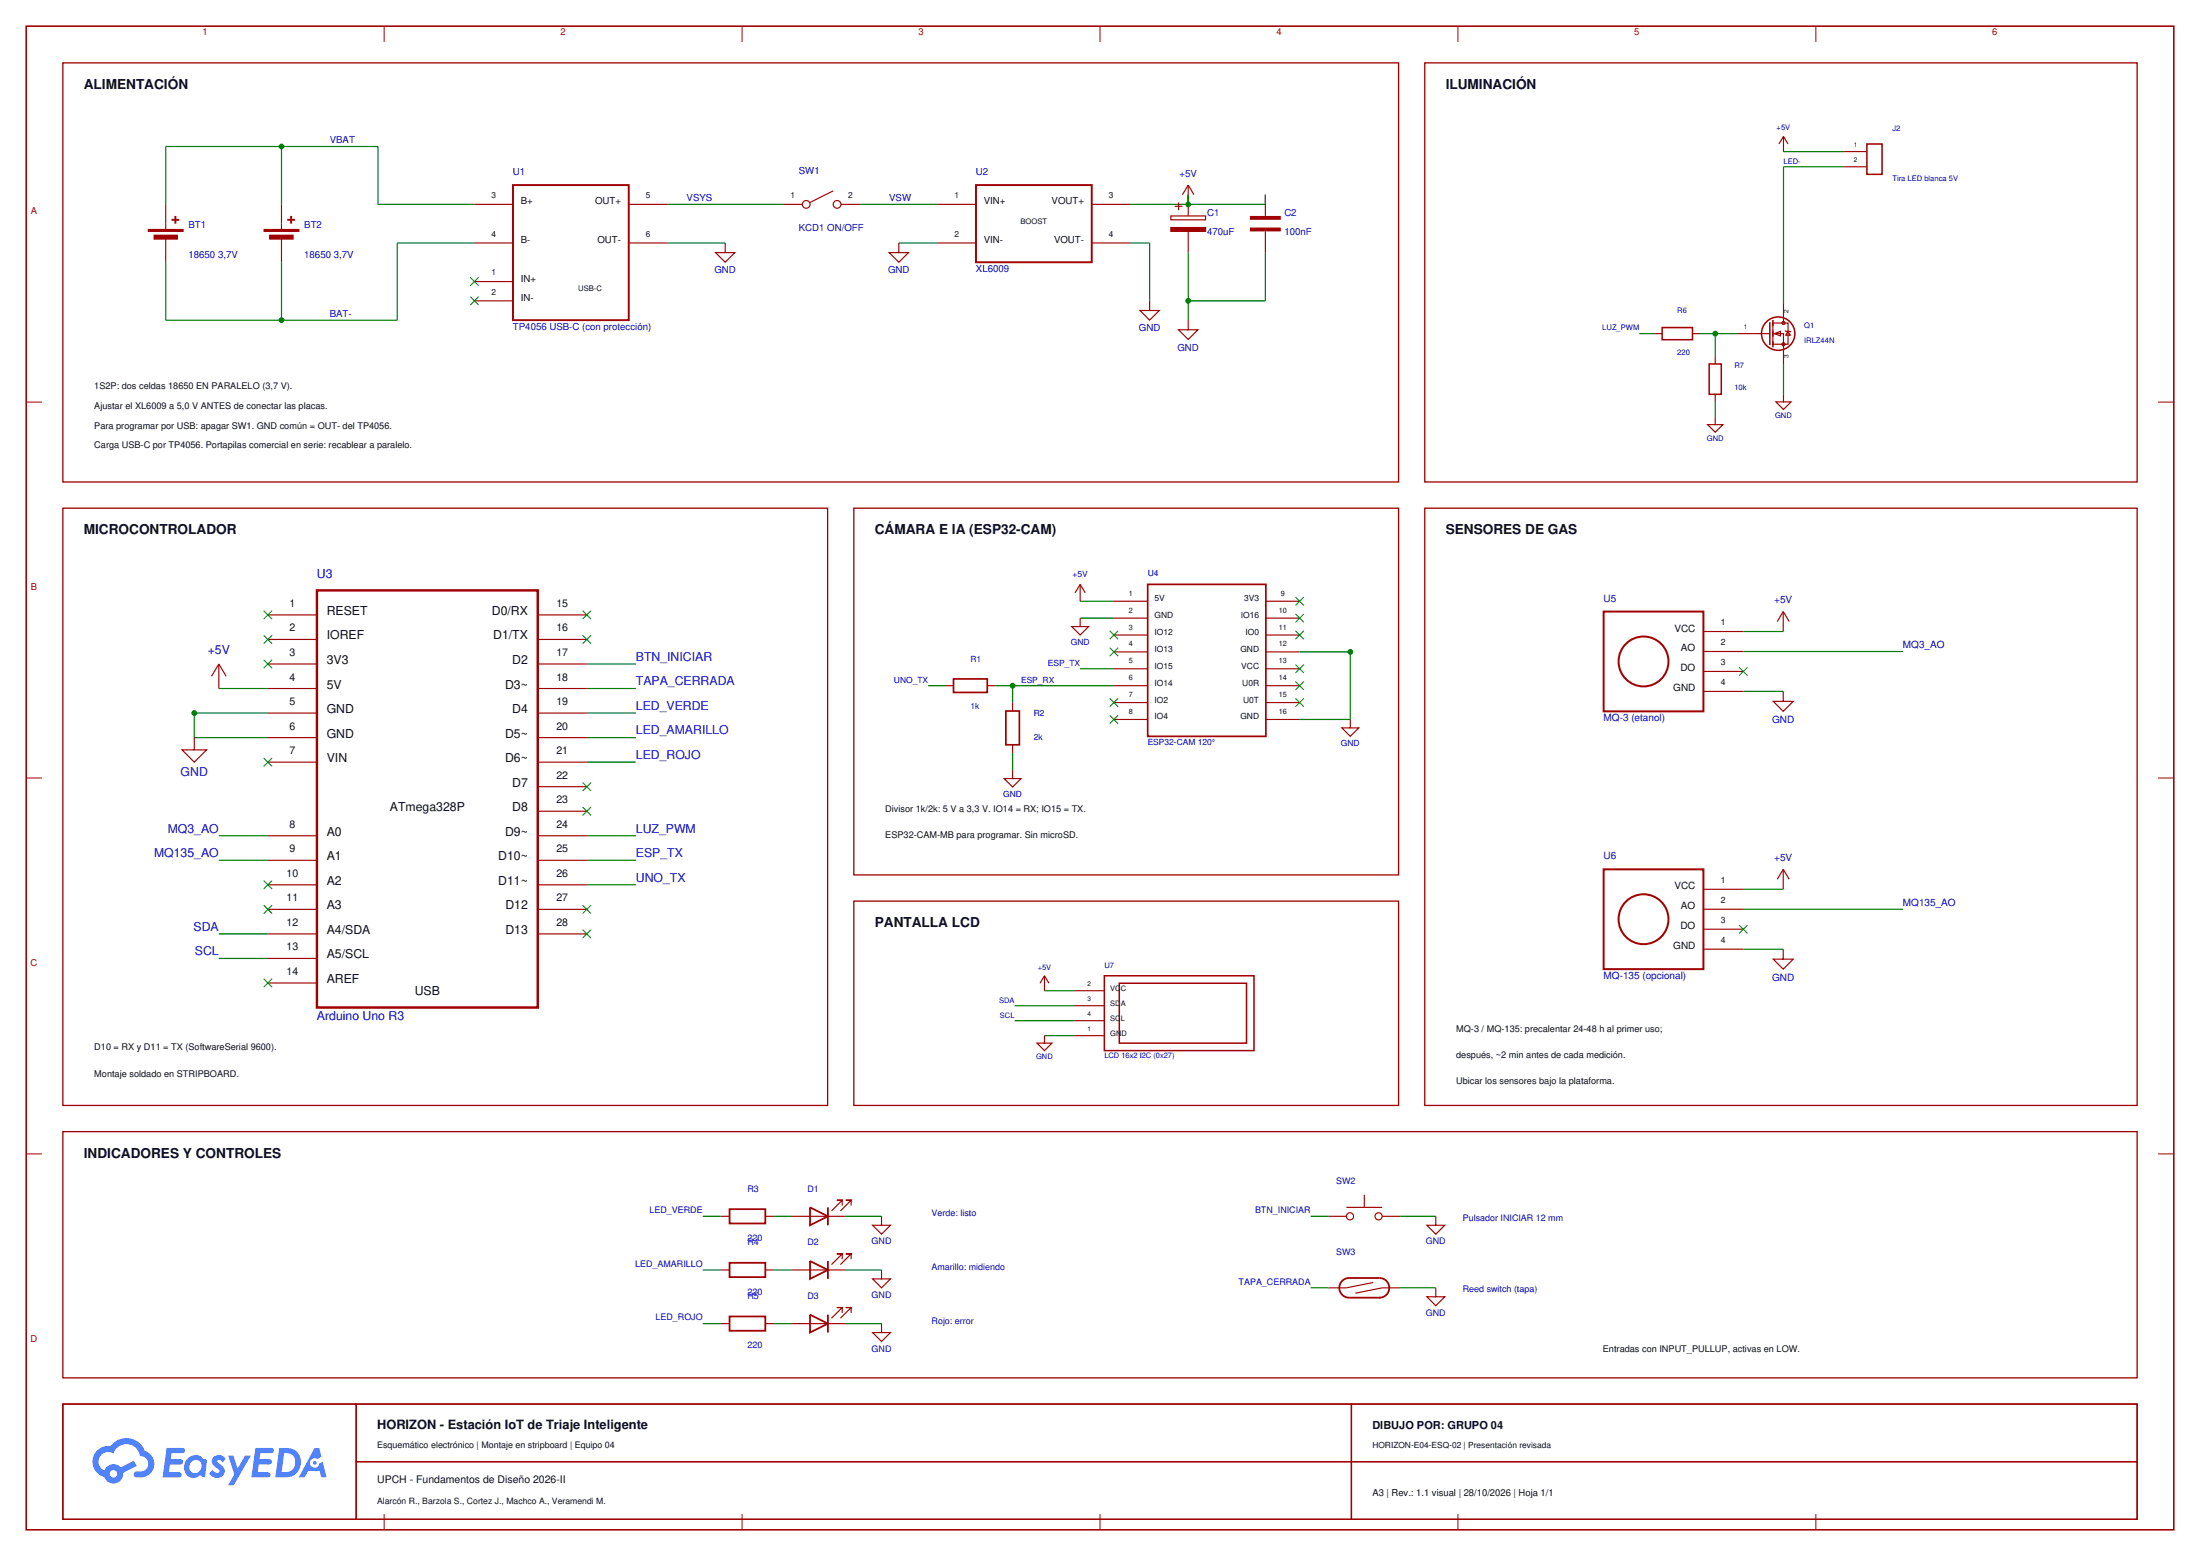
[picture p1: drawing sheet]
<svg xmlns="http://www.w3.org/2000/svg" width="420mm" height="297mm" viewBox="0 0 420 297" stroke-linecap="round" stroke-linejoin="round" font-family="sans-serif">
<g fill="none" stroke="#a00000" stroke-width=".25">
<path d="M12 12h255v80h-255zM272 12h136v80h-136zM12 97h146v114h-146zM163 97h104v70h-104zM272 97h136v114h-136zM163 172h104v39h-104zM12 216h396v47h-396zM12 268h396v22h-396zM12 268h56v22h-56zM68 268h190v11h-190zM68 279h190v11h-190zM258 268h150v11h-150z"/>
<path d="M258 279h150v11h-150z"/>
</g>
<path d="M28.3 44h6.7" fill="none" stroke="#a00000" stroke-width=".37"/>
<path d="M28.3 43.8h6.7v.4h-6.7z" fill="none" stroke="#a00000" stroke-width=".22"/>
<path d="M29.4 44.9h4.4v.7h-4.4z" fill="#a00000"/>
<path d="M31.6 39v3.7zM29.4 44.9h4.4v.7h-4.4zM31.6 45.3v1.1zM31.6 42.7v1.1zM31.6 46.4v3.7zM50.4 43.8h6.7v.4h-6.7z" fill="none" stroke="#a00000" stroke-width=".22"/>
<path d="M32.7 42h1.5zM33.5 41.2v1.5zM50.4 44h6.7" fill="none" stroke="#a00000" stroke-width=".37"/>
<path d="M51.5 44.9h4.4v.7h-4.4z" fill="#a00000"/>
<path d="M53.7 39v3.7zM51.5 44.9h4.4v.7h-4.4zM53.7 45.3v1.1zM53.7 42.7v1.1zM53.7 46.4v3.7z" fill="none" stroke="#a00000" stroke-width=".22"/>
<path d="M54.8 42h1.5zM55.6 41.2v1.5z" fill="none" stroke="#a00000" stroke-width=".37"/>
<path d="M97.9 35.3h22.1v25.8h-22.1z" fill="#fff"/>
<path d="M97.9 35.3h22.1v25.8h-22.1z" fill="none" stroke="#a00000" stroke-width=".37"/>
<path d="M90.6 39h7.3zM120 39h7.4zM90.6 46.4h7.3zM90.6 53.7h7.3zM90.6 57.4h7.3zM120 46.4h7.4z" fill="none" stroke="#a00000" stroke-width=".22"/>
<path d="M31.6 28v11zM31.6 28h22.1zM53.7 28v11z" fill="none" stroke="#008000" stroke-width=".23"/>
<circle cx="53.7" cy="28" r=".45" fill="#008000"/>
<circle cx="53.7" cy="28" r=".45" fill="none" stroke="#008000" stroke-width=".19"/>
<path d="M31.6 50.1v11zM53.7 50.1v11zM31.6 61.1h22.1z" fill="none" stroke="#008000" stroke-width=".23"/>
<circle cx="53.7" cy="61.1" r=".45" fill="#008000"/>
<g fill="none" stroke="#008000" stroke-width=".19">
<path d="M89.8 52.9l1.6 1.6M89.8 56.6l1.6 1.6M91.4 52.9l-1.6 1.6M91.4 56.6l-1.6 1.6"/>
<circle cx="53.7" cy="61.1" r=".45"/>
</g>
<path d="M53.7 28h18.5zM72.2 28v11zM72.2 39h18.4zM127.4 39h22.1zM75.8 46.4v14.7zM75.8 46.4h14.8zM53.7 61.1h22.1z" fill="none" stroke="#008000" stroke-width=".23"/>
<g fill="none" stroke="#a00000" stroke-width=".22">
<path d="M149.5 39h3.7zM159.1 36.4l-4.4 2.2M160.5 39h3.7z"/>
<circle cx="153.9" cy="39" r=".74"/>
<circle cx="159.8" cy="39" r=".74"/>
</g>
<path d="M186.3 35.3h22.1v14.8h-22.1z" fill="#fff"/>
<path d="M186.3 35.3h22.1v14.8h-22.1z" fill="none" stroke="#a00000" stroke-width=".37"/>
<path d="M179 39h7.3zM208.4 39h7.4zM224.3 39.4h1.4zM225 38.6v1.5zM225.7 37.2l1.1-1.9 1.1 1.9M226.8 35.3v3.7zM138.4 46.4v1.8h1.9l-1.9 1.9-1.8-1.9h1.8M171.6 46.4v1.8h1.8l-1.8 1.9-1.8-1.9h1.8M179 46.4h7.3zM208.4 46.4h7.4zM219.5 57.4v1.9h1.8l-1.8 1.8-1.9-1.8h1.9M223.5 41.2h6.7v.8h-6.7z" fill="none" stroke="#a00000" stroke-width=".22"/>
<path d="M164.2 39h14.8zM215.8 39h11zM127.4 46.4h11zM171.6 46.4h7.4zM215.8 46.4h3.7zM219.5 46.4v11z" fill="none" stroke="#008000" stroke-width=".23"/>
<path d="M223.5 43.4h6.7v.8h-6.7z" fill="#a00000"/>
<path d="M226.8 37.2v4zM241.6 37.2v4zM223.5 43.4h6.7v.8h-6.7zM226.8 44.2v4zM241.6 44.2v4z" fill="none" stroke="#a00000" stroke-width=".22"/>
<path d="M238.6 43.8h5.9zM238.6 41.6h5.9z" fill="none" stroke="#a00000" stroke-width=".74" stroke-linecap="butt"/>
<path d="M226.8 37.2v1.8zM226.8 39h14.8zM226.8 39h.1M241.6 37.2v1.8z" fill="none" stroke="#008000" stroke-width=".23"/>
<circle cx="226.8" cy="39" r=".45" fill="#008000"/>
<circle cx="226.8" cy="39" r=".45" fill="none" stroke="#008000" stroke-width=".19"/>
<path d="M226.8 48.2v9.2zM226.8 57.4h14.8zM241.6 48.2v9.2z" fill="none" stroke="#008000" stroke-width=".23"/>
<circle cx="226.8" cy="57.4" r=".45" fill="#008000"/>
<circle cx="226.8" cy="57.4" r=".45" fill="none" stroke="#008000" stroke-width=".19"/>
<path d="M226.8 57.4v3.7z" fill="none" stroke="#008000" stroke-width=".23"/>
<path d="M226.8 61.1v1.9h1.9l-1.9 1.8-1.8-1.8h1.8" fill="none" stroke="#a00000" stroke-width=".22"/>
<path d="M60.5 112.7h42.2v79.6h-42.2z" fill="#fff"/>
<path d="M60.5 112.7h42.2v79.6h-42.2z" fill="none" stroke="#a00000" stroke-width=".47"/>
<g fill="none" stroke="#a00000" stroke-width=".22">
<path d="M51.1 117.4h9.4zM102.7 117.4h9.3zM40.4 129.1l1.4-2.4 1.4 2.4M41.8 126.7v4.7zM51.1 122.1h9.4zM51.1 126.7h9.4zM51.1 131.4h9.4zM51.1 136.1h9.4zM102.7 122.1h9.3zM102.7 126.7h9.3zM102.7 131.4h9.3zM102.7 136.1h9.3z"/>
<path d="M51.1 140.8h9.4zM51.1 145.5h9.4zM51.1 159.5h9.4zM102.7 140.8h9.3zM102.7 145.5h9.3zM102.7 150.2h9.3zM102.7 154.8h9.3zM102.7 159.5h9.3zM51.1 164.2h9.4zM51.1 168.9h9.4zM51.1 173.6h9.4zM51.1 178.3h9.4z"/>
<path d="M102.7 164.2h9.3zM102.7 168.9h9.3zM102.7 173.6h9.3zM102.7 178.3h9.3zM51.1 182.9h9.4zM51.1 187.6h9.4z"/>
</g>
<path d="M37.1 136.1h14zM37.1 136.1v4.7zM41.8 131.4h9.3zM37.1 140.8h14z" fill="none" stroke="#008000" stroke-width=".23"/>
<circle cx="37.1" cy="136.1" r=".45" fill="#008000"/>
<g fill="none" stroke="#008000" stroke-width=".19">
<path d="M50.3 116.6l1.6 1.6M51.9 116.6l-1.6 1.6M111.2 116.6l1.6 1.6M112.8 116.6l-1.6 1.6M50.3 121.3l1.6 1.6M50.3 125.9l1.6 1.6M51.9 121.3l-1.6 1.6M51.9 125.9l-1.6 1.6M111.2 121.3l1.6 1.6M112.8 121.3l-1.6 1.6M50.3 144.7l1.6 1.6M51.9 144.7l-1.6 1.6"/>
<path d="M111.2 149.4l1.6 1.6M111.2 154l1.6 1.6M112.8 149.4l-1.6 1.6M112.8 154l-1.6 1.6M50.3 168.1l1.6 1.6M50.3 172.8l1.6 1.6M51.9 168.1l-1.6 1.6M51.9 172.8l-1.6 1.6M111.2 172.8l1.6 1.6M111.2 177.5l1.6 1.6M112.8 172.8l-1.6 1.6M112.8 177.5l-1.6 1.6"/>
<path d="M50.3 186.8l1.6 1.6M51.9 186.8l-1.6 1.6"/>
<circle cx="37.1" cy="136.1" r=".45"/>
</g>
<path d="M37.1 140.8v2.3h2.3l-2.3 2.4-2.4-2.4h2.4" fill="none" stroke="#a00000" stroke-width=".22"/>
<path d="M112 126.7h9.4zM112 131.4h9.4zM112 136.1h9.4zM41.8 159.5h9.3zM112 140.8h9.4zM112 145.5h9.4zM112 159.5h9.4zM41.8 164.2h9.3zM41.8 178.3h9.3zM112 164.2h9.4zM112 168.9h9.4zM41.8 182.9h9.3z" fill="none" stroke="#008000" stroke-width=".23"/>
<path d="M219.1 111.5h22.6v29h-22.6z" fill="#fff"/>
<path d="M219.1 111.5h22.6v29h-22.6z" fill="none" stroke="#a00000" stroke-width=".32"/>
<g fill="none" stroke="#a00000" stroke-width=".22">
<path d="M205.2 113.2l1-1.7 1 1.7M206.2 111.5v3.3zM206.2 118v1.6h1.6l-1.6 1.6-1.6-1.6h1.6M212.7 114.8h6.4zM212.7 118h6.4zM241.7 114.8h6.4zM241.7 118h6.4zM212.7 121.2h6.4zM212.7 124.4h6.4zM212.7 127.7h6.4zM212.7 130.9h6.4zM212.7 134.1h6.4z"/>
<path d="M212.7 137.3h6.4zM241.7 121.2h6.4zM241.7 124.4h6.4zM241.7 127.7h6.4zM241.7 130.9h6.4zM241.7 134.1h6.4zM241.7 137.3h6.4z"/>
</g>
<path d="M206.2 114.8h6.5zM206.2 118h6.5zM248.1 124.4h9.7zM248.1 137.3h9.7zM257.8 124.4v12.9z" fill="none" stroke="#008000" stroke-width=".23"/>
<g fill="none" stroke="#008000" stroke-width=".19">
<path d="M247.3 114l1.6 1.6M247.3 117.2l1.6 1.6M248.9 114l-1.6 1.6M248.9 117.2l-1.6 1.6M211.9 120.4l1.6 1.6M211.9 123.6l1.6 1.6M211.9 133.3l1.6 1.6M211.9 136.5l1.6 1.6M213.5 120.4l-1.6 1.6M213.5 123.6l-1.6 1.6M213.5 133.3l-1.6 1.6M213.5 136.5l-1.6 1.6"/>
<path d="M247.3 120.4l1.6 1.6M247.3 126.9l1.6 1.6M247.3 130.1l1.6 1.6M247.3 133.3l1.6 1.6M248.9 120.4l-1.6 1.6M248.9 126.9l-1.6 1.6M248.9 130.1l-1.6 1.6M248.9 133.3l-1.6 1.6"/>
</g>
<circle cx="257.8" cy="124.4" r=".45" fill="#008000"/>
<circle cx="257.8" cy="124.4" r=".45" fill="none" stroke="#008000" stroke-width=".19"/>
<path d="M180.4 130.9h1.6zM188.5 130.9h1.6zM193.3 134.1v1.6zM257.8 137.3v1.6h1.6l-1.6 1.6-1.6-1.6h1.6M193.3 142.2v1.6z" fill="none" stroke="#a00000" stroke-width=".22"/>
<path d="M177.2 130.9h3.2zM190.1 130.9h3.2zM193.3 130.9h19.4zM193.3 130.9v3.2zM206.2 127.7h6.5z" fill="none" stroke="#008000" stroke-width=".23"/>
<path d="M182 129.6h6.5v2.6h-6.5zM192 135.7h2.6v6.5h-2.6z" fill="none" stroke="#a00000" stroke-width=".32"/>
<circle cx="193.3" cy="130.9" r=".45" fill="#008000"/>
<circle cx="193.3" cy="130.9" r=".45" fill="none" stroke="#008000" stroke-width=".19"/>
<path d="M193.3 143.8v3.2z" fill="none" stroke="#008000" stroke-width=".23"/>
<path d="M193.3 147v1.6h1.6l-1.6 1.6-1.6-1.6h1.6" fill="none" stroke="#a00000" stroke-width=".22"/>
<path d="M306.1 116.7h19.1v19.1h-19.1z" fill="#fff"/>
<g fill="none" stroke="#a00000" stroke-width=".38">
<path d="M306.1 116.7h19.1v19.1h-19.1z"/>
<circle cx="313.8" cy="126.3" r="4.8"/>
</g>
<path d="M339.3 118.6l1.1-1.9 1.2 1.9M340.4 116.7v3.8zM325.2 120.5h7.6zM325.2 124.4h7.6zM325.2 128.2h7.6zM325.2 132h7.6zM340.4 132v1.9h1.9l-1.9 1.9-1.9-1.9h1.9" fill="none" stroke="#a00000" stroke-width=".22"/>
<path d="M332.8 120.5h7.6zM332.8 124.4h30.5zM332.8 132h7.6z" fill="none" stroke="#008000" stroke-width=".23"/>
<path d="M332 127.4l1.6 1.6M333.6 127.4l-1.6 1.6" fill="none" stroke="#008000" stroke-width=".19"/>
<path d="M306.1 165.9h19.1v19.1h-19.1z" fill="#fff"/>
<g fill="none" stroke="#a00000" stroke-width=".38">
<path d="M306.1 165.9h19.1v19.1h-19.1z"/>
<circle cx="313.8" cy="175.5" r="4.8"/>
</g>
<path d="M325.2 169.7h7.6zM325.2 173.6h7.6zM325.2 177.4h7.6zM339.3 167.8l1.1-1.9 1.2 1.9M340.4 165.9v3.8zM325.2 181.2h7.6zM340.4 181.2v1.9h1.9l-1.9 1.9-1.9-1.9h1.9" fill="none" stroke="#a00000" stroke-width=".22"/>
<path d="M332.8 169.7h7.6zM332.8 173.6h30.5zM332.8 181.2h7.6z" fill="none" stroke="#008000" stroke-width=".23"/>
<path d="M332 176.6l1.6 1.6M333.6 176.6l-1.6 1.6" fill="none" stroke="#008000" stroke-width=".19"/>
<path d="M210.8 186.3h28.6v14.2h-28.6z" fill="#fff"/>
<g fill="none" stroke="#a00000" stroke-width=".29">
<path d="M317.3 62.5h5.8v2.3h-5.8zM326.3 69.5h2.3v5.8h-2.3zM337.9 61.5v4.4zM338.5 65.1v1.2zM338.5 63.1v1.2zM338.5 61.1v1.1zM210.8 186.3h28.6v14.2h-28.6zM213.7 187.7h24.3v11.4h-24.3z"/>
<circle cx="339.5" cy="63.7" r="3.2"/>
</g>
<g fill="none" stroke="#a00000" stroke-width=".22">
<path d="M340.5 57.9v2.9zM315.9 63.7h1.4zM323.1 63.7h1.5zM327.5 68v1.5zM327.5 75.3v1.4zM331.8 63.7h2.9zM334.7 63.7h3.2zM338.5 61.7h2.9v4h-2.9zM338.5 63.7h2v2.9M338.7 63.7l1.2-.5v.9zM340.5 60.8v.9zM340.5 66.6v2.9z"/>
<path d="M340.8 63.1l.1 .1h.9l.1 .2M341.4 63.2l.4 .8h-.9zM198.5 187.7l.9-1.4 .9 1.4M199.4 186.3v2.8zM199.4 197.7v1.4h1.4l-1.4 1.4-1.4-1.4h1.4M205.1 189.1h5.7zM205.1 192h5.7zM205.1 194.8h5.7zM205.1 197.7h5.7zM137.6 232.2h1.7zM146.1 232.2h1.7zM151.2 232.2h3.4z"/>
<path d="M154.6 232.2h3.5zM158.1 232.2h3.4zM160.8 230.1v-1h-1h1l-2.1 2M162.5 230.1v-1h-1h1l-2.1 2M168.3 232.2v1.7h1.7l-1.7 1.7-1.7-1.7h1.7M253.6 232.2h3.4zM257 230.5h6.9zM260.5 228.1v2.4zM263.9 232.2h3.4zM274.1 232.2v1.7h1.7l-1.7 1.7-1.7-1.7h1.7M137.6 242.4h1.7zM137.6 252.6h1.7z"/>
<path d="M146.1 242.4h1.7zM146.1 252.6h1.7zM151.2 242.4h3.4zM151.2 252.6h3.4zM154.6 242.4h3.5zM154.6 252.6h3.5zM158.1 242.4h3.4zM158.1 252.6h3.4zM160.8 240.4v-1.1h-1h1l-2.1 2.1M160.8 250.6v-1h-1h1l-2.1 2M162.5 240.4v-1.1h-1h1l-2.1 2.1M162.5 250.6v-1h-1h1l-2.1 2"/>
<path d="M168.3 242.4v1.7h1.7l-1.7 1.7-1.7-1.7h1.7M168.3 252.6v1.7h1.7l-1.7 1.8-1.7-1.8h1.7M253.6 245.8h3.4zM262.2 244.8l-5.2 1M263.9 245.8h3.4zM263.9 245.8l-5.2 1M274.1 245.8v1.7h1.7l-1.7 1.7-1.7-1.7h1.7"/>
<circle cx="340.5" cy="61.7" r=".29"/>
<circle cx="340.5" cy="65.7" r=".29"/>
<circle cx="257.7" cy="232.2" r=".68"/>
<circle cx="263.2" cy="232.2" r=".68"/>
</g>
<g fill="none" stroke="#008000" stroke-width=".23">
<path d="M313 63.7h2.9zM324.6 63.7h2.9zM327.5 63.7h4.3zM327.5 63.7v4.3zM193.7 192h11.4zM193.7 194.8h11.4zM199.4 189.1h5.7zM199.4 197.7h5.7zM134.2 232.2h3.4zM147.8 232.2h3.4zM161.5 232.2h6.8zM250.2 232.2h3.4z"/>
<path d="M267.3 232.2h6.8zM134.2 242.4h3.4zM134.2 252.6h3.4zM147.8 242.4h3.4zM147.8 252.6h3.4zM161.5 242.4h6.8zM161.5 252.6h6.8zM250.2 245.8h3.4zM267.3 245.8h6.8z"/>
</g>
<g fill="none" stroke="#a00000" stroke-width=".34">
<path d="M139.3 230.8h6.8v2.7h-6.8zM154.6 230.5l3.5 1.7-3.5 1.7zM158.1 230.5v3.4zM139.3 241h6.8v2.8h-6.8zM139.3 251.3h6.8v2.7h-6.8zM154.6 240.7l3.5 1.7-3.5 1.7zM154.6 250.9l3.5 1.7-3.5 1.7zM158.1 240.7v3.4zM158.1 250.9v3.4zM257.6 247.7h5.9zM257.6 243.9h5.8zM257.6 243.9a1.88 1.88 0 0 0-1.9 1.9 1.88 1.88 0 0 0 1.9 1.9"/>
<path d="M263.4 243.9a1.88 1.88 0 0 1 1.8 1.9 1.88 1.88 0 0 1-1.8 1.9"/>
</g>
<circle cx="327.5" cy="63.7" r=".45" fill="#008000"/>
<circle cx="327.5" cy="63.7" r=".45" fill="none" stroke="#008000" stroke-width=".19"/>
<path d="M327.5 76.7v2.9zM340.5 69.5v5.8z" fill="none" stroke="#008000" stroke-width=".23"/>
<path d="M327.5 79.6v1.5h1.4l-1.4 1.4-1.5-1.4h1.5M340.5 75.3v1.4h1.4l-1.4 1.5-1.5-1.5h1.5" fill="none" stroke="#a00000" stroke-width=".22"/>
<path d="M356.4 31.7h1.5v.3h-1.5zM356.4 28.8h1.5v.3h-1.5z" fill="none" stroke="#a00000" stroke-width=".19"/>
<path d="M356.4 27.5h2.9v5.8h-2.9z" fill="#fff"/>
<path d="M356.4 27.5h2.9v5.8h-2.9z" fill="none" stroke="#a00000" stroke-width=".29"/>
<path d="M339.6 27.5l.9-1.5 .9 1.5M340.5 26v2.9zM352.1 28.9h4.3zM352.1 31.8h4.3z" fill="none" stroke="#a00000" stroke-width=".22"/>
<path d="M340.5 31.8v26.1zM340.5 31.8h11.6zM340.5 28.9h11.6z" fill="none" stroke="#008000" stroke-width=".23"/>
<path d="M5 5h410v287h-410z" fill="none" stroke="#a00000" stroke-width=".3"/>
<g fill="none" stroke="#a00000" stroke-width=".19">
<path d="M73.3 5v3zM141.7 5v3zM210 5v3zM278.3 5v3zM346.7 5v3zM5 76.8h3zM412 76.8h3zM5 148.5h3zM412 148.5h3zM5 220.3h3zM412 220.3h3zM73.3 289v3z"/>
<path d="M141.7 289v3zM210 289v3zM278.3 289v3zM346.7 289v3z"/>
</g>
<path d="M18.5 276.9l-.5 .7-.3 .8v.9l.2 .8 .7 1.1 1.3 .7 .4 .7 .7 .4 .9 .2 .8-.3 .6-.8 .2-1 2.6-1.3-.6-1-2.4 1.3-.6-.4-.7-.2a1.86 1.86 0 0 0-1.9 1.2l-.6-.4-.4-.7-.1-.7 .2-.8 .5-.5 .7-.4h.7l.7 .2a2.65 2.65 0 0 1 2.8-1.7 2.65 2.65 0 0 1 2.4 2.2l.6 .2 .6 .4 .3 .6v.7l-.3 .5-.5 .4-1.8 .3-.2 .5 .3 .4 1.2 .1 1.2-.3 .8-.8 .4-1.1a2.6 2.6 0 0 0-1.8-2.9l-.5-.9-.8-.8-.9-.5-1.1-.2a3.7 3.7 0 0 0-2.7 1l-.1 .1a1.17 1.17 0 0 1-1.3 .4l-.9 .3zM31.8 276.4l-.8 5.6 3.5-.1 .2-.5-.3-.4h-2.2l.2-1.5h2.1a.51 .51 0 0 0 .5-.5l-.2-.3-.2-.2h-2l.1-1.1h2.2l.3-.2 .1-.3a.5 .5 0 0 0-.5-.5zM48.8 276.4l-.8 5.6h3.2l.3-.2 .1-.3a.49 .49 0 0 0-.4-.5h-2l.2-1.5h2a.5 .5 0 0 0 .5-.5l-.1-.3-.3-.2h-2l.2-1.1h2.1a.49 .49 0 0 0 .5-.6l-.1-.3-.3-.1zM53.3 276.4l-.7 5.6h1.7a2.85 2.85 0 0 0 3-2.1 2.85 2.85 0 0 0-1.5-3.3zM60.1 276.4l-3.1 5.6h1.2l.6-1.2h2.2l.3 1.2h1l-.7-3-.6 .3-.2 .5-.5 .3-.6-.1-.5-.4v-.6l.4-.5 .5-.2 .5 .2 .8-.4-.5-1.7zM54.2 277.4l1.1 .1 .7 .5a1.96 1.96 0 0 1 .1 2.1 1.96 1.96 0 0 1-2 .9h-.3zM40.8 278.1a1.29 1.29 0 0 0 .5 2.1l.3 .2a.39 .39 0 0 1 .3 .4 .39 .39 0 0 1-.4 .3l-.5-.1-.5-.4-.6 .7a1.62 1.62 0 0 0 1.7 .8 1.62 1.62 0 0 0 1.3-1.3l-.3-.8-1.2-1.1a.54 .54 0 0 1 .6-.3 .54 .54 0 0 1 .4 .4l.2 .2 .4-.8-.5-.5-.7-.2zM35.8 278.4a2.2 2.2 0 0 0 .7 3.7l.9-.1 .8-.5 .5 .4 .4 .1 .4-3.1-.2-.4h-.2a.68 .68 0 0 1-.7-.5 2.04 2.04 0 0 0-2.6 .4zM43.6 277.8l1.1 3.6-1.1 2.1h1l3.3-5.7h-1.1l-1.4 2.5-.8-2.5zM36.5 279.1a1.14 1.14 0 0 1 1.6-.2 1.14 1.14 0 0 1 .2 1.6 1.16 1.16 0 0 1-1.7 .5 1.16 1.16 0 0 1-.2-1.7zM59.7 279.2a.35 .35 0 0 0 .7 0 .35 .35 0 0 0-.7 0zM20.9 281.3a.75 .75 0 0 1 1.5 0 .75 .75 0 0 1-1.5 0z" fill="#4f83ff"/>
<g font-size="2.6" fill="#101010">
<text x="16" y="17">ALIMENTACIÓN</text>
<text x="276" y="17">ILUMINACIÓN</text>
<text x="16" y="102">MICROCONTROLADOR</text>
<text x="167" y="102">CÁMARA E IA (ESP32-CAM)</text>
<text x="276" y="102">SENSORES DE GAS</text>
<text x="167" y="177">PANTALLA LCD</text>
<text x="16" y="221">INDICADORES Y CONTROLES</text>
</g>
<text font-size="2.5" fill="#101010" x="72" y="272.7">HORIZON - Estación IoT de Triaje Inteligente</text>
<g font-size="2.3" fill="#00c">
<text x="60.5" y="110.3">U3</text>
<text x="39.7" y="124.8">+5V</text>
<text x="121.4" y="126.1">BTN_INICIAR</text>
<text x="121.4" y="130.8">TAPA_CERRADA</text>
<text x="121.4" y="135.5">LED_VERDE</text>
<text x="121.4" y="140.2">LED_AMARILLO</text>
<text x="34.5" y="148.2">GND</text>
<text x="121.4" y="144.9">LED_ROJO</text>
<text x="32" y="158.9">MQ3_AO</text>
<text x="121.4" y="158.9">LUZ_PWM</text>
<text x="29.4" y="163.6">MQ135_AO</text>
<text x="121.4" y="163.6">ESP_TX</text>
<text x="121.4" y="168.3">UNO_TX</text>
<text x="37" y="177.7">SDA</text>
<text x="37.2" y="182.3">SCL</text>
<text x="60.5" y="194.7">Arduino Uno R3</text>
</g>
<g font-size="2.3" fill="#101010">
<text x="62.4" y="117.4">RESET</text>
<text x="93.9" y="117.4">D0/RX</text>
<text x="62.4" y="122.1">IOREF</text>
<text x="94.2" y="122.1">D1/TX</text>
<text x="62.4" y="126.7">3V3</text>
<text x="62.4" y="131.4">5V</text>
<text x="96.4" y="131.4">D3~</text>
<text x="97.8" y="126.7">D2</text>
<text x="62.4" y="136.1">GND</text>
<text x="97.8" y="136.1">D4</text>
<text x="62.4" y="140.8">GND</text>
<text x="96.4" y="140.8">D5~</text>
<text x="62.4" y="145.5">VIN</text>
<text x="96.4" y="145.5">D6~</text>
<text x="74.4" y="154.8">ATmega328P</text>
<text x="97.8" y="150.2">D7</text>
<text x="97.8" y="154.8">D8</text>
<text x="62.4" y="159.5">A0</text>
<text x="96.4" y="159.5">D9~</text>
<text x="62.4" y="164.2">A1</text>
<text x="95.1" y="164.2">D10~</text>
<text x="62.4" y="168.9">A2</text>
<text x="62.4" y="173.6">A3</text>
<text x="95.1" y="168.9">D11~</text>
<text x="96.5" y="173.6">D12</text>
<text x="62.4" y="178.3">A4/SDA</text>
<text x="96.5" y="178.3">D13</text>
<text x="62.4" y="182.9">A5/SCL</text>
<text x="62.4" y="187.6">AREF</text>
<text x="79.2" y="190">USB</text>
</g>
<text font-size="2.1" fill="#101010" x="262" y="272.7">DIBUJO POR: GRUPO 04</text>
<g font-size="2" fill="#101010">
<text x="55.3" y="115.8">1</text>
<text x="106.2" y="115.8">15</text>
<text x="55.3" y="120.5">2</text>
<text x="55.3" y="125.2">3</text>
<text x="106.2" y="120.5">16</text>
<text x="106.2" y="125.2">17</text>
<text x="55.3" y="129.9">4</text>
<text x="106.2" y="129.9">18</text>
<text x="55.3" y="134.6">5</text>
<text x="106.2" y="134.6">19</text>
<text x="55.3" y="139.3">6</text>
<text x="55.3" y="144">7</text>
<text x="106.2" y="139.3">20</text>
<text x="106.2" y="144">21</text>
<text x="106.2" y="148.6">22</text>
<text x="106.2" y="153.3">23</text>
<text x="55.3" y="158">8</text>
<text x="106.2" y="158">24</text>
<text x="54.7" y="167.4">10</text>
<text x="55.3" y="162.7">9</text>
<text x="106.2" y="162.7">25</text>
<text x="106.2" y="167.4">26</text>
<text x="54.7" y="172.1">11</text>
<text x="106.2" y="172.1">27</text>
<text x="54.7" y="176.7">12</text>
<text x="106.2" y="176.7">28</text>
<text x="54.7" y="181.4">13</text>
<text x="54.7" y="186.1">14</text>
<text x="72" y="283">UPCH - Fundamentos de Diseño 2026-II</text>
</g>
<g font-size="1.9" fill="#00c">
<text x="306.1" y="114.8">U5</text>
<text x="338.7" y="115.1">+5V</text>
<text x="363.3" y="123.8">MQ3_AO</text>
<text x="306.1" y="137.7">MQ-3 (etanol)</text>
<text x="338.3" y="138">GND</text>
<text x="306.1" y="164">U6</text>
<text x="338.7" y="164.3">+5V</text>
<text x="363.3" y="173">MQ135_AO</text>
<text x="306.1" y="186.9">MQ-135 (opcional)</text>
<text x="338.3" y="187.2">GND</text>
</g>
<g font-size="1.9" fill="#101010">
<text x="319.6" y="120.5">VCC</text>
<text x="320.9" y="124.4">AO</text>
<text x="319.4" y="132">GND</text>
<text x="320.8" y="128.2">DO</text>
<text x="319.6" y="169.7">VCC</text>
<text x="320.9" y="173.6">AO</text>
<text x="320.8" y="177.4">DO</text>
<text x="319.4" y="181.2">GND</text>
</g>
<g font-size="1.8" fill="#a00000">
<text x="38.7" y="6.7">1</text>
<text x="107" y="6.7">2</text>
<text x="175.3" y="6.7">3</text>
<text x="243.7" y="6.7">4</text>
<text x="312" y="6.7">5</text>
<text x="380.3" y="6.7">6</text>
<text x="5.9" y="40.9">A</text>
<text x="5.9" y="112.6">B</text>
<text x="5.9" y="184.4">C</text>
<text x="5.9" y="256.1">D</text>
</g>
<g font-size="1.8" fill="#00c">
<text x="62.9" y="27.4">VBAT</text>
<text x="97.9" y="33.5">U1</text>
<text x="152.5" y="33.2">SW1</text>
<text x="186.3" y="33.5">U2</text>
<text x="225.2" y="33.8">+5V</text>
<text x="131.1" y="38.4">VSYS</text>
<text x="169.8" y="38.4">VSW</text>
<text x="230.5" y="41.2">C1</text>
<text x="245.2" y="41.2">C2</text>
<text x="36" y="43.5">BT1</text>
<text x="58.1" y="43.5">BT2</text>
<text x="152.5" y="44.1">KCD1 ON/OFF</text>
<text x="230.5" y="44.9">470uF</text>
<text x="245.2" y="44.9">100nF</text>
<text x="36" y="49.3">18650 3,7V</text>
<text x="58.1" y="49.3">18650 3,7V</text>
<text x="136.4" y="52.2">GND</text>
<text x="169.5" y="52.2">GND</text>
<text x="186.3" y="51.9">XL6009</text>
<text x="62.9" y="60.5">BAT-</text>
<text x="97.9" y="62.9">TP4056 USB-C (con protección)</text>
<text x="217.4" y="63.2">GND</text>
<text x="224.8" y="66.9">GND</text>
</g>
<g font-size="1.8" fill="#101010">
<text x="99.4" y="39">B+</text>
<text x="113.6" y="39">OUT+</text>
<text x="187.8" y="39">VIN+</text>
<text x="200.8" y="39">VOUT+</text>
<text x="99.4" y="46.4">B-</text>
<text x="114.1" y="46.4">OUT-</text>
<text x="187.8" y="46.4">VIN-</text>
<text x="201.2" y="46.4">VOUT-</text>
<text x="99.4" y="53.7">IN+</text>
<text x="99.4" y="57.4">IN-</text>
<text x="18" y="74.2">1S2P: dos celdas 18650 EN PARALELO (3,7 V).</text>
<text x="18" y="78">Ajustar el XL6009 a 5,0 V ANTES de conectar las placas.</text>
<text x="18" y="81.8">Para programar por USB: apagar SW1. GND común = OUT- del TP4056.</text>
<text x="18" y="85.6">Carga USB-C por TP4056. Portapilas comercial en serie: recablear a paralelo.</text>
<text x="169" y="155">Divisor 1k/2k: 5 V a 3,3 V. IO14 = RX; IO15 = TX.</text>
<text x="169" y="160">ESP32-CAM-MB para programar. Sin microSD.</text>
<text x="278" y="197">MQ-3 / MQ-135: precalentar 24-48 h al primer uso;</text>
<text x="18" y="200.5">D10 = RX y D11 = TX (SoftwareSerial 9600).</text>
<text x="278" y="202">después, ~2 min antes de cada medición.</text>
<text x="18" y="205.5">Montaje soldado en STRIPBOARD.</text>
<text x="278" y="207">Ubicar los sensores bajo la plataforma.</text>
<text x="306" y="258">Entradas con INPUT_PULLUP, activas en LOW.</text>
<text x="262" y="285.5">A3 | Rev.: 1.1 visual | 28/10/2026 | Hoja 1/1</text>
</g>
<g font-size="1.7" fill="#00c">
<text x="142.7" y="227.5">R3</text>
<text x="154.2" y="227.5">D1</text>
<text x="255.1" y="226">SW2</text>
<text x="124" y="231.6">LED_VERDE</text>
<text x="177.8" y="232.2">Verde: listo</text>
<text x="239.6" y="231.6">BTN_INICIAR</text>
<text x="279.3" y="233">Pulsador INICIAR 12 mm</text>
<text x="142.7" y="236.9">220</text>
<text x="142.7" y="237.7">R4</text>
<text x="154.2" y="237.7">D2</text>
<text x="166.4" y="237.5">GND</text>
<text x="255.1" y="239.6">SW3</text>
<text x="272.2" y="237.5">GND</text>
<text x="121.3" y="241.8">LED_AMARILLO</text>
<text x="177.8" y="242.4">Amarillo: midiendo</text>
<text x="236.5" y="245.2">TAPA_CERRADA</text>
<text x="142.7" y="247.1">220</text>
<text x="142.7" y="247.9">R5</text>
<text x="154.2" y="247.9">D3</text>
<text x="166.4" y="247.8">GND</text>
<text x="272.2" y="251.2">GND</text>
<text x="279.3" y="246.6">Reed switch (tapa)</text>
<text x="125.2" y="252">LED_ROJO</text>
<text x="142.7" y="257.3">220</text>
<text x="177.8" y="252.6">Rojo: error</text>
<text x="166.4" y="258">GND</text>
</g>
<g font-size="1.7" fill="#101010">
<text x="72" y="276.3">Esquemático electrónico | Montaje en stripboard | Equipo 04</text>
<text x="72" y="287">Alarcón R., Barzola S., Cortez J., Machco A., Veramendi M.</text>
</g>
<g font-size="1.6" fill="#101010">
<text x="93.8" y="37.8">3</text>
<text x="123.3" y="37.8">5</text>
<text x="150.9" y="37.8">1</text>
<text x="161.9" y="37.8">2</text>
<text x="182.2" y="37.8">1</text>
<text x="211.7" y="37.8">3</text>
<text x="93.8" y="45.2">4</text>
<text x="123.3" y="45.2">6</text>
<text x="182.2" y="45.2">2</text>
<text x="211.7" y="45.2">4</text>
<text x="93.8" y="52.5">1</text>
<text x="93.8" y="56.2">2</text>
<text x="220.4" y="114.8">5V</text>
<text x="220.4" y="118">GND</text>
<text x="236.9" y="118">IO16</text>
<text x="237.5" y="114.8">3V3</text>
<text x="328.5" y="119.3">1</text>
<text x="220.4" y="121.2">IO12</text>
<text x="220.4" y="124.4">IO13</text>
<text x="236.8" y="124.4">GND</text>
<text x="237.8" y="121.2">IO0</text>
<text x="328.5" y="123.1">2</text>
<text x="220.4" y="127.7">IO15</text>
<text x="220.4" y="130.9">IO14</text>
<text x="237" y="127.7">VCC</text>
<text x="237.2" y="130.9">U0R</text>
<text x="328.5" y="126.9">3</text>
<text x="328.5" y="130.7">4</text>
<text x="220.4" y="134.1">IO2</text>
<text x="220.4" y="137.3">IO4</text>
<text x="236.8" y="137.3">GND</text>
<text x="237.3" y="134.1">U0T</text>
<text x="328.5" y="168.5">1</text>
<text x="328.5" y="172.3">2</text>
<text x="328.5" y="176.1">3</text>
<text x="328.5" y="179.9">4</text>
<text x="262" y="276.3">HORIZON-E04-ESQ-02 | Presentación revisada</text>
</g>
<g font-size="1.6" fill="#00c">
<text x="204.8" y="110.2">+5V</text>
<text x="219.1" y="109.9">U4</text>
<text x="204.4" y="123.1">GND</text>
<text x="170.7" y="130.3">UNO_TX</text>
<text x="185.3" y="126.4">R1</text>
<text x="194.9" y="130.3">ESP_RX</text>
<text x="200" y="127.1">ESP_TX</text>
<text x="185.3" y="135.3">1k</text>
<text x="197.4" y="136.7">R2</text>
<text x="197.4" y="141.2">2k</text>
<text x="219.1" y="142.2">ESP32-CAM 120°</text>
<text x="256" y="142.4">GND</text>
<text x="191.5" y="152.1">GND</text>
</g>
<g font-size="1.4" fill="#00c">
<text x="339.2" y="24.8">+5V</text>
<text x="361.3" y="24.9">J2</text>
<text x="340.5" y="31.2">LED-</text>
<text x="361.3" y="34.6">Tira LED blanca 5V</text>
<text x="320.2" y="59.7">R6</text>
<text x="305.9" y="63.1">LUZ_PWM</text>
<text x="344.4" y="62.5">Q1</text>
<text x="344.4" y="65.5">IRLZ44N</text>
<text x="320.2" y="67.7">220</text>
<text x="331.1" y="70.3">R7</text>
<text x="331.1" y="74.4">10k</text>
<text x="338.9" y="79.8">GND</text>
<text x="325.8" y="84.2">GND</text>
<text x="198.1" y="185.1">+5V</text>
<text x="210.8" y="184.8">U7</text>
<text x="190.7" y="191.4">SDA</text>
<text x="190.9" y="194.2">SCL</text>
<text x="197.8" y="202.2">GND</text>
<text x="210.8" y="202">LCD 16x2 I2C (0x27)</text>
</g>
<g font-size="1.4" fill="#101010">
<text x="194.8" y="42.7">BOOST</text>
<text x="110.4" y="55.6">USB-C</text>
<text x="215.5" y="113.7">1</text>
<text x="244.5" y="113.7">9</text>
<text x="215.5" y="116.9">2</text>
<text x="244.1" y="116.9">10</text>
<text x="215.5" y="120.2">3</text>
<text x="215.5" y="123.4">4</text>
<text x="244.1" y="120.2">11</text>
<text x="244.1" y="123.4">12</text>
<text x="215.5" y="126.6">5</text>
<text x="215.5" y="129.8">6</text>
<text x="244.1" y="126.6">13</text>
<text x="244.1" y="129.8">14</text>
<text x="215.5" y="133.1">7</text>
<text x="215.5" y="136.3">8</text>
<text x="244.1" y="133.1">15</text>
<text x="244.1" y="136.3">16</text>
<text x="212" y="189.1">VCC</text>
<text x="212" y="192">SDA</text>
<text x="212" y="194.8">SCL</text>
<text x="212" y="197.7">GND</text>
</g>
<g font-size="1.2" fill="#101010">
<text x="353.9" y="28">1</text>
<text x="353.9" y="30.9">2</text>
<text x="341.4" y="59.7" transform="rotate(-90 341.4 59.7)">2</text>
<text x="332.9" y="62.7">1</text>
<text x="341.4" y="68.4" transform="rotate(-90 341.4 68.4)">3</text>
<text x="207.6" y="188.2">2</text>
<text x="207.6" y="191">3</text>
<text x="207.6" y="193.9">4</text>
<text x="207.6" y="196.8">1</text>
</g>
</svg>
